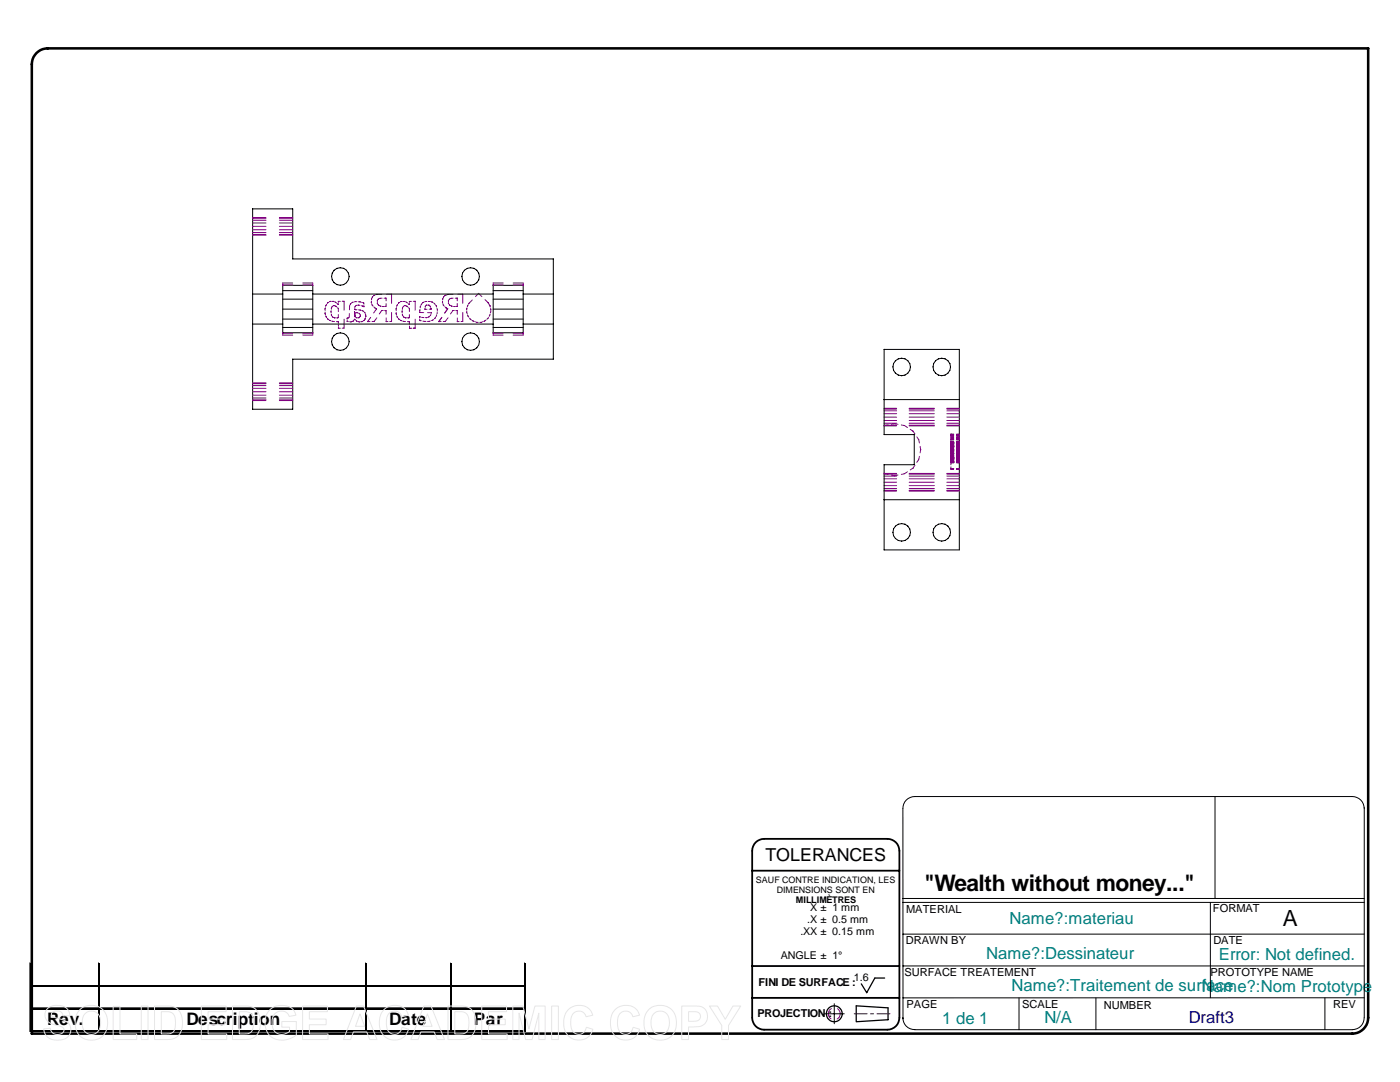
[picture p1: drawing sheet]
<svg xmlns="http://www.w3.org/2000/svg" width="279mm" height="216mm" viewBox="0 0 279 216" stroke-linecap="round" stroke-linejoin="round" font-family="sans-serif">
<path d="M9.5 9.7l263.5-.1v193.5a3.2 3.2 0 0 1-3.1 3.1h-263.6v-193.4a3.2 3.2 0 0 1 3.2-3.1" fill="none" stroke="#000" stroke-width=".51"/>
<g fill="none" stroke="#000" stroke-width=".2">
<path d="M50.4 41.7h8v10M50.4 58.7h6M50.4 41.7v40M56.4 59.7h6M56.4 58h6M56.4 56.9h6v9.5h-6zM58.4 51.7h52M62.4 58.7h36M66.2 55.1l.1 .7 .4 .6M66.7 56.4l.5 .4M67.2 53.6a1.76 1.76 0 0 1 2.5 1.6 1.76 1.76 0 0 1-2.5 1.6M67.2 53.6l-.5 .3-.4 .6-.1 .7"/>
<path d="M92.2 55.1l.1 .7 .4 .6M92.7 53.9a1.75 1.75 0 0 1 2.5 0 1.75 1.75 0 0 1 0 2.5 1.75 1.75 0 0 1-2.5 0M92.7 53.9l-.4 .6-.1 .7M98.4 56.9h6v9.5h-6M98.4 59.7h6M98.4 58h6M98.4 56.9v9.5M104.4 58.7h6M110.4 51.6v20.1h-52M50.4 64.7h6M56.4 65.3h6M56.4 63.7h6"/>
<path d="M56.4 61.7h6M58.4 71.6v10.1h-8M62.4 64.7h36M66.3 68.8l.4 .6 .5 .4M67.2 66.5l.7-.1 .7 .1M67.2 66.5a1.77 1.77 0 0 0-.9 2.3M68.6 66.5l.6 .4 .3 .6M69.5 67.5a1.77 1.77 0 0 1-.4 1.9 1.77 1.77 0 0 1-1.9 .4M92.3 68.8l.4 .6M92.7 66.9l-.4 .6-.1 .7 .1 .6M94.6 66.5l.6 .4 .3 .6M94.6 66.5l-.7-.1-.6 .1-.6 .4"/>
<path d="M95.5 67.5a1.76 1.76 0 0 1-.6 2.1 1.76 1.76 0 0 1-2.2-.2M98.4 65.3h6M98.4 63.7h6M98.4 61.7h6M104.4 64.7h6M176.4 79.7h15.1M178.7 74.4l.6 .4 .7 .2M178.7 72a1.76 1.76 0 0 0 0 2.5M179.9 71.5l.7 .1 .6 .4M180 71.5l-.7 .1-.6 .4M181.2 72a1.74 1.74 0 0 1 0 2.5M181.2 74.5l-.6 .3-.7 .2"/>
<path d="M186.3 73.9l.4 .6 .6 .3M186.3 72.6l-.1 .6 .1 .7M187.3 71.6l.6-.1 .7 .1 .6 .4M187.3 71.6l-.6 .4-.4 .6M189.2 72a1.74 1.74 0 0 1 0 2.5M189.2 74.5l-.6 .3-.6 .2-.7-.2M176.4 99.7h15.1M176.4 92.7v17h15.1v-40h-15.1v17h6.1v6h-6.1M178.7 107.4l.6 .4 .7 .2M178.7 105a1.76 1.76 0 0 0 0 2.5M179.9 104.5l.7 .1M180 104.5l-.7 .1-.6 .4"/>
<path d="M180.6 104.6l.6 .4M181.2 105l.4 .6M181.2 107.5l-.6 .3-.7 .2M181.6 105.5l.1 .7-.1 .7-.4 .6M186.3 106.9l.4 .6M186.3 105.6l-.1 .6 .1 .7M186.7 107.4l.6 .4M187.3 104.6l.6-.1 .7 .1M187.3 104.6l-.6 .4-.4 .6M188.6 104.6l.6 .4M189.2 105l.4 .6M189.2 107.5l-.6 .3-.6 .2-.7-.2"/>
<path d="M189.6 105.5l.1 .7-.1 .7-.4 .6M242.5 158.9v20.4M180.2 179.3h92.1M272.3 161.1l-.1 42a2.35 2.35 0 0 1-2.3 2.4l-87.3-.1a2.31 2.31 0 0 1-2.4-2.3M272.3 161.3a2.38 2.38 0 0 0-2.4-2.4h-87.3a2.35 2.35 0 0 0-2.4 2.4v42M6 192.1v13.8M6.2 196.6h98.7M19.7 192.1v13.8M72.9 192.1v13.8M89.8 192.1v13.8M104.6 192.1v13.8M180.2 186.4h92.1"/>
<path d="M180.2 180.1h92.1M180.2 192.7h92.1M203.4 199.1v6.4M218.7 199.1v6.4M241.6 180.1v19M264.4 199.1v6.4M272.3 199.1h-92.1M6.2 201.1h98.7M6.2 205.6h98.7M164.5 202.3h4M166.5 200.3v4"/>
</g>
<g fill="none" stroke="#000" stroke-width=".25">
<path d="M6.1 192.1v13.8M6.2 196.7h98.7M19.9 192.1v13.8M73 192.1v13.8M90 192.1v13.8M104.8 192.1v13.8M174.6 195.2h2M174.6 195.1l-1.6 3-1.1-1.8M6.2 205.7h98.7M170.9 200.7l6.3 .4v2.4l-6.3 .4z"/>
<circle cx="166.5" cy="202.3" r="1.59"/>
</g>
<path d="M6.2 201.2h98.7" fill="none" stroke="#000" stroke-width=".28"/>
<path d="M150.1 173.7h29.4M179.5 169.8a2.38 2.38 0 0 0-2.4-2.4h-24.6a2.38 2.38 0 0 0-2.4 2.4v33.3a2.38 2.38 0 0 0 2.4 2.4M179.5 169.8v33.3a2.38 2.38 0 0 1-2.4 2.4h-24.6M150.1 192.8h29.4M150.1 199.1h29.4" fill="none" stroke="#000" stroke-width=".36"/>
<path d="M170.5 202.3h2.6M173.7 202.3h.6M175 202.3h2.6" fill="none" stroke="#800000" stroke-width=".2"/>
<g fill="none" stroke="#800080" stroke-width=".2">
<path d="M50.4 43.4h2.7M50.4 43.6h2.7M50.4 43.9h2.7M50.4 44.5h2.7M50.4 45.2h2.7M50.4 45.8h2.7M50.4 46.4h2.7M50.4 46.8h2.7M50.4 46.9h2.7M55.8 43.4h2.6M55.8 43.6h2.6M55.8 43.9h2.6"/>
<path d="M55.8 44.5h2.6M55.8 45.2h2.6M55.8 45.8h2.6M55.8 46.4h2.6M55.8 46.8h2.6M55.8 46.9h2.6M56.4 56.9h2M56.4 56.9h.1M56.4 56.7v.2M58.4 56.5h-2v.1M60.4 56.5h2v.1M60.4 56.9h2"/>
<path d="M62.4 56.7v.2M62.4 56.9h.1M74.2 59.6l-.1 .2M74.2 59.5l-.1 .1M74.3 59.3v.1M74.4 59.2l-.1 .1M74.6 58.9l-.1 .1M74.8 58.9h-.2M75.3 60v.2M75.4 59.9l-.1 .1M75.5 59.7l-.1 .1M75.6 59.6l-.1 .1"/>
<path d="M76.2 58.7l-1.2 .1M76.2 59.5l-.5 .1M76.6 59.5h.4v.5M77.2 58.7h.9M78.1 58.7v1.8M88.4 59.5l-.1 .3M88.6 59.2l-.1 .2M88.8 58.9l-.1 .1M89 58.9h-.2M89.5 60v.2M89.6 59.9l-.1 .1M89.7 59.7l-.1 .1"/>
<path d="M89.8 59.6l-.1 .1M90 59.5l-.1 .1M90.4 58.7l-1.2 .1M90.4 59.5h-.4M90.8 59.5h.4v.5M91.4 58.7h1M92.4 58.7v1.8M94.3 59.9l-.8 .7M95.5 58.5l.7 .7M95.5 58.5l-.6 .7M96.8 59.8l.6 .6M98.4 56.9h2"/>
<path d="M98.4 56.5h2M98.4 56.9h.1M98.4 56.5v.1M98.4 56.7v.2M102.4 56.5h2v.1M104.4 56.7v.2h-2M104.4 56.9h.1M50.4 79.9h2.7M50.4 79.8h2.7M50.4 79.4h2.7M50.4 78.8h2.7M50.4 78.2h2.7"/>
<path d="M50.4 77.5h2.7M50.4 76.9h2.7M50.4 76.6h2.7M50.4 76.4h2.7M55.8 79.9h2.6M55.8 79.8h2.6M55.8 79.4h2.6M55.8 78.8h2.6M55.8 78.2h2.6M55.8 77.5h2.6M55.8 76.9h2.6M55.8 76.6h2.6"/>
<path d="M55.8 76.4h2.6M56.4 66.5h2M56.4 66.4v.2M56.4 66.7v.2h2M60.4 66.5h2M62.4 66.4v.2M62.4 66.7v.2h-2M64.9 62.3l.1 .5M64.9 61.4v.6M65 63l.1 .2M65.1 63.2l.1 .2M65.2 60.7l-.2 .4"/>
<path d="M65.3 63.5l.3 .3M65.6 60.3l-.3 .3M65.7 63.8l.1 .1M65.8 63.9l.2 .1M66.1 62.2v.2M66.1 62v.2M66.1 60.1l-.4 .1M66.1 62.9l.1 .1M66.1 62.7v.2M66.1 61.5v.2M66.2 64.1l.6 .1M66.2 61.4l-.1 .1"/>
<path d="M66.3 60.1l.4 .1M66.3 63.2l.2 .1M66.4 61.1l-.1 .1M66.5 61h.3M66.7 63.4h.3M66.8 60.2l.2 .1M66.9 61l.1 .1M67 60.3l.2 .2M67 61.1l.2 .2M67.1 64.2h.4v.2M67.4 61.4l.1 .2M67.4 63.4h-.2"/>
<path d="M67.5 60.6v.2l-.2-.2M67.5 61.5v.7M67.5 62.8v.6M67.5 64.6v.5M67.5 65.3v.2M67.9 60.1h-.4v.2M67.9 65.5h-.4M68.3 60.1h.4M68.7 60.1v1.8M68.7 63.7v1.8h-.4M69.3 63.5h.1M69.3 64.1l.2 .1"/>
<path d="M69.3 63.5v.2M69.3 63.9v.2M69.6 63.4l-.2 .1M69.7 62.6l-.1 .8M69.8 61l-.1 .8M69.9 60.7v.1M70.1 60.6l-.2 .1M70.2 64.2h-.4M70.5 64.1h-.2M70.5 60.3l-.3 .1M70.5 64v.1M70.8 62.4l-.1-.2 .1 .3"/>
<path d="M70.8 62.5v.4M70.8 61.7v.1M70.8 63.7l.1 .1M70.8 62.9v.3M70.8 63.7l-.2 .2M70.8 62.4v.3M70.8 63v.2M70.8 61.6v.1M70.8 63.2l.2 .1M70.9 60.2h.3M70.9 61.1l-.1 .3M70.9 60.2h-.2"/>
<path d="M71 61.8h.2M71 62.4h-.2M71.1 63.9l.1 .2M71.1 63.3l.2 .1M71.2 64.1h.2M71.2 62.4l.2 .1M71.2 62.4h-.1M71.3 60.9l-.3 .1M71.5 64.2h.4M71.5 60.2l.6 .1M71.6 60.9h.2M71.6 61.8l.3 .1"/>
<path d="M71.6 62.5h.1M71.6 60.9h-.2M71.7 62.5l.1 .2M71.7 63.3l-.2 .1M71.8 62.8l.1 .1M71.9 61.8l.2 .1M71.9 63.2h-.1M71.9 63.1v.1M72.1 61l.4 .1M72.2 62h.2M72.3 64.2h-.2M72.3 60.4l.3 .1"/>
<path d="M72.4 64.1l-.1 .1M72.4 62l.2 .1M72.6 60.4v.3M72.6 61v.2h-.1M72.7 62.3l.2 .2M72.7 63.8l-.2 .2M72.9 63.6l-.1 .1M72.9 63.5v.1M72.9 62.7l.1 .3M73 63.2l-.1 .1M73 63.1v.1M73 63.2h.1"/>
<path d="M74 63.3l-.6 .9h.4M74.1 60.1l.1 .4M74.2 60.7l.1 .2M74.3 60.9l.2 .2M74.6 61.3l.2 .1M74.8 61.4l.1 .1M75 61.6h.2l-.7 .9M75.2 63.4l-.5 .7-.4 .1M75.3 60.4l.1 .3M75.5 60.8v.1M75.5 60.9l.2 .1M75.8 61l.3 .1"/>
<path d="M76.3 61.2h.4M76.5 62h-.3l-.5 .7M76.8 62h.2v.7M77 60.6v.5l-.1 .1M77.1 63.4v.8M77.4 64.2h-.4M78.1 62.3v1.8l-.3 .1M79 62.6l.1 .2M79.1 61.6v.4M79.1 62.3v.3M79.1 61.4l-.1 .2M79.2 63l.1 .2"/>
<path d="M79.2 63.2l.2 .2M79.4 60.7l-.2 .5M79.5 63.5l.1 .2M79.6 63.7l.1 .1M79.6 60.4l-.1 .2M79.8 60.3l-.2 .1M79.9 63.9l.3 .1M80.1 60.2h.2M80.1 60.2h-.2M80.2 62.2l.1 .2M80.3 62l-.1 .2M80.3 62.7v.2"/>
<path d="M80.3 62.9l.1 .1M80.4 64.1h.2M80.4 61.4l-.1 .3M80.5 60.2h.2M80.5 63.2l.1 .1M80.5 64.1l.4 .1M80.6 63.3l.1 .1M80.6 61.1l-.2 .1M80.7 60.1l.2 .1M80.7 61h.3M80.8 63.4h.2M80.9 63.4h.3"/>
<path d="M81 60.3h.2M81.1 61l.1 .1M81.1 60.3l.2 .2M81.2 61.1l.2 .2M81.3 63.4h.3M81.3 64.2h.4M81.5 61.4l.2 .2M81.7 60.6v.2l-.2-.2M81.7 62.8l-.1 .6M81.7 60.2v.1M81.7 61.5v.7M81.7 64.2v.4"/>
<path d="M81.7 65.1v.4h.4M82.1 60.1l-.4 .1M82.8 63.7v1.8h-.3M82.8 60.1v1.8M82.8 60.1h-.3M83.8 63.7v.3h.3M83.8 62.2v.2h.8M83.8 61.7v.4M83.9 63.2h-.2l.1 .2M84 61l-.1 .4M84.1 60.7l-.1 .2M84.2 63.3l.4 .1"/>
<path d="M84.2 60.6l-.1 .1M84.4 64.1h.3M84.6 60.3l-.3 .2M84.7 64.1h.3M84.8 61.7h.4M84.8 61.5v.2M84.9 61.1v.2M85.2 60.2h-.4M85.3 60.9l-.3 .1M85.3 63.3l-.4 .1M85.3 62.4h.8l-.1 .1M85.4 60.9h.2"/>
<path d="M85.5 60.2h.4M85.6 60.9l.1 .1M85.6 63.2l-.2 .1M85.7 63.1l-.1 .1M85.8 61l.1 .3M85.9 64.1h-.6M86 61.4v.2M86 62.8l-.2 .2M86 61.6v.1h-.4M86.1 60.2l.1 .1M86.2 60.2l.2 .2M86.4 63.9l-.3 .1"/>
<path d="M86.5 63.8l-.2 .1M86.6 60.5l.1 .1M86.7 60.6l.1 .1M86.9 63.3l-.2 .3M87 60.9l.1 .1M87.1 61v.3M87.1 62.8l-.1 .4M87.2 61.5l.1 .5M87.3 62.2l-.1 .4M88.2 63.3l-.6 .9h.4M88.3 60.1l.1 .4M88.4 60.7l.1 .2"/>
<path d="M88.5 60.9l.2 .2M88.8 61.3l.2 .1M88.9 64.1l-.4 .1M89 61.4l.1 .1M89.1 61.5h.1M89.2 61.5l.1 .1M89.3 61.6h.1M89.3 61.6l-.5 .9M89.4 63.4l-.5 .7M89.5 60.5l.1 .2M89.5 60.4v.1M89.7 60.8v.1"/>
<path d="M89.7 60.9l.2 .1M90 61l.3 .1M90.5 61.2h.2M90.7 62h-.3l-.5 .7M90.9 61.2h-.2M91 62h.2v.7M91.2 60.6v.5l-.1 .1M91.3 63.4l-.1 .8h.4M92.4 62.3v1.8l-.4 .1M93.1 62.3l.1 .3M93.2 62.1v.3M93.2 61.4v.5"/>
<path d="M93.3 62.8l.3 .5M93.3 61v.2M93.4 60.8l-.1 .2M93.7 63.5l.2 .2M93.9 63.7l.2 .1M94.2 63.9l.2 .2M94.4 64.1l.3 .1M94.9 64.2l.2 .1M95.1 64.3h.3M95.8 64.3h.3M96.3 64.2l-.2 .1M97 63.9l-.5 .2"/>
<path d="M97.4 63.6l-.2 .1M97.4 60.4l.1 .2M97.5 63.4l-.2 .2M97.6 60.8l.2 .5M97.8 62.7l-.2 .4M97.9 61.5l.1 .4M97.9 62.1v.3M98.4 66.5h2M98.4 66.9h2M98.4 66.4v.2M98.4 66.7v.2M102.4 66.5h2"/>
<path d="M104.4 66.4v.2M104.4 66.7v.2h-2M176.4 83.9h2.5M176.4 84.5h2.5M176.4 84.8h2.5M176.4 85h2.5M176.4 81.5h2.5M176.4 81.6h2.5M176.4 82h2.5M176.4 82.5h2.5M176.4 83.2h2.5M176.4 94.6h2.5"/>
<path d="M176.4 95h2.5M176.4 95.5h2.5M176.4 96.2h2.5M176.4 96.9h2.5M176.4 97.5h2.5M176.4 97.8h2.5M176.4 98h2.5M176.5 85h-.1M176.5 94.5l.7 .2M176.6 84.9h.1M176.6 94.5h.1M177.2 84.8l-.7 .1"/>
<path d="M177.9 84.6l.6-.1 .7 .2M178.9 94.5h-2.4M179.2 94.8l-.7 .1-.6-.1M179.9 84.8l.6 .1 .6 .4M181.1 94.1l-.6 .4-.6 .2M181.4 83.9h5.1M181.4 84.5h5.1M181.4 84.8h5.1M181.4 85h5.1M181.4 81.5h5.1M181.4 81.6h5.1M181.4 82h5.1"/>
<path d="M181.4 82.5h5.1M181.4 83.2h5.1M181.4 94.5h5.1M181.4 94.6h5.1M181.4 95h5.1M181.4 95.5h5.1M181.4 96.2h5.1M181.4 96.9h5.1M181.4 97.5h5.1M181.4 97.8h5.1M181.4 98h5.1M181.7 85.7l.5 .3"/>
<path d="M182.2 86l.4 .6M182.6 92.8l-.4 .6-.5 .4M183 87.2l.3 .5 .2 .7M183.5 91.1l-.2 .6-.3 .6M183.6 89.1l.1 .6-.1 .7M189 83.9h2.5M189 84.5h2.5M189 84.8h2.5M189 85h2.5M189 81.5h2.5M189 81.6h2.5M189 82h2.5"/>
<path d="M189 82.5h2.5M189 83.2h2.5M189 94.5h2.5M189 94.6h2.5M189 95h2.5M189 95.5h2.5M189 96.2h2.5M189 96.9h2.5M189 97.5h2.5M189 97.8h2.5M189 98h2.5M189.8 89.8h.6"/>
<path d="M189.8 89h.6M189.8 89.1h.6M189.8 89.3h.6M189.8 88.4h.6M189.8 89.2h.6M189.8 91.3l.6 .1M189.8 92.2h.6M189.8 92.1h.6M189.8 91.7l.6 .1M189.8 90.4h.6M189.8 90.4l.6 .1M189.8 90.5h.6"/>
<path d="M189.8 88.5h.5M189.8 86.6h.5M189.8 89h.5M189.8 89.9h.5M189.8 90.3h.5M189.8 91.6h.5M189.8 92.1h.5M189.8 92.4h.5M189.8 91.8h.5M189.8 91.1h.5M189.8 89.7h.5M189.8 88.6h.5"/>
<path d="M189.8 92.2h.5M189.8 91.3h.5M189.8 90.7h.5M189.8 88.9h.5M189.8 88.4h.5M189.8 88.8h.5M189.8 88.2h.5M189.8 93.5h.5M189.8 91.9h.5M189.8 91.4h.5M189.8 91h.5M189.8 93.6h.5"/>
<path d="M189.8 90h.5M189.8 89.5h.5M189.8 87.7h.5M189.8 87.3h.5M189.8 87h.5M189.8 86.8h.5M189.8 89.6h.5M189.8 89.2h.5M189.8 87.8h.5M189.8 87.5h.5M189.8 88.1h.5M189.8 86.6v.6"/>
<path d="M189.8 87.9v.9M189.8 88.9v.5M189.8 89.6v.4M189.8 90.7v1.1M189.8 93.2v.4M189.8 88.9h.6M189.8 88.5h.6M189.8 88.2h.6M189.8 88.7h.6M189.8 91.5h.6M189.8 92.3h.6M189.8 91.8h.6"/>
<path d="M189.8 91.7h.6M189.8 90.1h.6M189.8 90.9h.6M189.8 91.2h.6M189.8 90v.6h.6M189.8 91.9v.9M190.4 89.9h-.6M190.4 88.3h-.6M190.4 91.5h-.6M190.4 92h-.6M190.4 91.2h-.6M190.4 90.9l-.6 .1"/>
<path d="M190.9 89.8h.6M190.9 89h.6M190.9 89.1h.6M190.9 89.3h.6M190.9 88.3h.6M190.9 88.4h.6M190.9 89.2h.6M190.9 91.3h.6M190.9 91.5h.6M190.9 92.2h.6M190.9 92.1h.6M190.9 91.7h.6"/>
<path d="M190.9 92h.6M190.9 91.2h.6M190.9 91h.6M190.9 90.4h.6M190.9 90.5h.6M190.9 88.5h.6M190.9 86.6h.6M190.9 89.9h.6M190.9 90.3h.6M190.9 91.6h.6M190.9 92.4h.6M190.9 91.8h.6"/>
<path d="M190.9 91.1h.6M190.9 89.7h.6M190.9 88.6h.6M190.9 90.7h.6M190.9 88.9h.6M190.9 88.8h.6M190.9 88.2h.6M190.9 93.5h.6M190.9 91.9h.6M190.9 91.4h.6M190.9 93.6h.6M190.9 90h.6"/>
<path d="M190.9 89.5h.6M190.9 87.7h.6M190.9 87.3h.6M190.9 87h.6M190.9 86.8h.6M190.9 89.6h.6M190.9 87.8h.6M190.9 87.5h.6M190.9 88.1h.6M190.9 88.7h.6M190.9 92.3h.6M190.9 90.1h.6"/>
<path d="M190.9 90.6h.6M190.9 90.9h.6M165.9 201.3a1.18 1.18 0 0 0 0 2M167.1 201.3a1.2 1.2 0 0 1 0 2"/>
</g>
<g fill="none" stroke="#e6e6e6" stroke-width=".2">
<path d="M9.4 201.3a3.1 3.1 0 0 1 4.1 .2l.4 1.2h-1.3a1.3 1.3 0 0 0-2.2-.6 .8 .8 0 0 0 .8 1l.3 .1a2.85 2.85 0 0 1 2.6 1.7 2.19 2.19 0 0 1-2.6 2.7 2.42 2.42 0 0 1-2.8-2.3l1.3-.1a1.43 1.43 0 0 0 1.3 1.2 1.43 1.43 0 0 0 1.5-.9 1.25 1.25 0 0 0-1.3-.9 2.44 2.44 0 0 1-2.5-2.1l.1-.7zM15.9 201.5a3.3 3.3 0 0 1 4.1-.5 3.3 3.3 0 0 1 1.4 3.9 3.3 3.3 0 0 1-3.8 2.6 3.3 3.3 0 0 1-2.6-3.9l.3-1.2zM16.9 202.3a1.87 1.87 0 0 1 2.3-.3 1.87 1.87 0 0 1 .9 2 1.9 1.9 0 0 1-.8 2 1.9 1.9 0 0 1-2.1 .1 2.95 2.95 0 0 1-.3-3.8zM22.6 200.8h1.3v5.5h3.4v1.1h-4.7zM28.2 200.7h1.3v6.7h-1.3zM30.8 200.7h2.9a2.72 2.72 0 0 1 2.7 3 3.2 3.2 0 0 1-1.9 3.6l-1.1 .1h-2.6zM32.2 201.9h1.3a1.75 1.75 0 0 1 1.5 2.2 1.77 1.77 0 0 1-1.2 2.2h-1.6zM40.2 200.7h4.9v1.2h-3.6v1.4h3.4v1.2h-3.4v1.8h3.8v1.1h-5.1zM46.4 200.7h2.8a2.72 2.72 0 0 1 2.8 3 3.2 3.2 0 0 1-1.9 3.6l-1.2 .1h-2.5zM47.8 201.9h1.2a1.75 1.75 0 0 1 1.6 2.2 1.77 1.77 0 0 1-1.2 2.2h-1.6zM53.9 201.5a3.6 3.6 0 0 1 4.6-.1l.6 1.2-1.4 .2a1.82 1.82 0 0 0-2.2-.9 1.82 1.82 0 0 0-1.2 2.1 2.06 2.06 0 0 0 1.1 2.2 2.06 2.06 0 0 0 2.4-.4v-.8h-1.6v-1.2h2.9v2.7a4.1 4.1 0 0 1-5.3 .1 4 4 0 0 1 .1-5.1zM60.4 200.7h4.9v1.2h-3.6v1.4h3.4v1.2h-3.4v1.8h3.8v1.1h-5.1z"/>
<path d="M71.1 200.7h1.5l2.6 6.7h-1.4l-.6-1.5h-2.7l-.5 1.5h-1.5zM71.8 202.3l1 2.5h-1.8zM76.6 201.5a2.95 2.95 0 0 1 4.9 1.1l-1.3 .3a1.56 1.56 0 0 0-1.8-1.1 1.56 1.56 0 0 0-1.3 1.7 2.57 2.57 0 0 0 1 2.7 1.53 1.53 0 0 0 2.1-1.2l1.3 .4a2.97 2.97 0 0 1-3.3 2.1 2.97 2.97 0 0 1-2.5-3 4 4 0 0 1 .9-3zM84.6 200.7h1.4l2.7 6.7h-1.5l-.5-1.5h-2.7l-.6 1.5h-1.4zM85.3 202.3l.9 2.5h-1.8zM89.4 200.7h2.5a2.72 2.72 0 0 1 3.1 3 3.2 3.2 0 0 1-1.9 3.6l-1.2 .1h-2.5zM90.8 201.9h1.2a1.75 1.75 0 0 1 1.6 2.2 1.77 1.77 0 0 1-1.2 2.2h-1.6zM96.1 200.7h5v1.2h-3.6v1.4h3.3v1.2h-3.3v1.8h3.7v1.1h-5.1zM102.3 200.7h2.1l1.2 4.6 1.2-4.6h2v6.7h-1.3v-5.2l-1.3 5.2h-1.3l-1.3-5.2v5.2h-1.3zM110.1 200.7h1.3v6.7h-1.3zM113.3 201.5a2.95 2.95 0 0 1 5 1.1l-1.3 .3a1.56 1.56 0 0 0-1.8-1.1 1.56 1.56 0 0 0-1.3 1.7 2.57 2.57 0 0 0 1 2.7 1.53 1.53 0 0 0 2.1-1.2l1.3 .4a2.97 2.97 0 0 1-3.3 2.1 2.97 2.97 0 0 1-2.5-3 4 4 0 0 1 .8-3zM122.7 201.5a2.95 2.95 0 0 1 4.9 1.1l-1.3 .3a1.56 1.56 0 0 0-1.8-1.1 1.56 1.56 0 0 0-1.2 1.7 2.57 2.57 0 0 0 .9 2.7 1.53 1.53 0 0 0 2.2-1.2l1.3 .4a2.97 2.97 0 0 1-3.3 2.1 2.97 2.97 0 0 1-2.6-3 4 4 0 0 1 .9-3z"/>
<path d="M129.4 201.5a3.3 3.3 0 0 1 4.1-.5 3.3 3.3 0 0 1 1.4 3.9 3.3 3.3 0 0 1-3.8 2.6 3.3 3.3 0 0 1-2.6-3.9l.3-1.2zM130.4 202.3a1.87 1.87 0 0 1 2.3-.3 1.87 1.87 0 0 1 .9 2 1.9 1.9 0 0 1-.8 2 1.9 1.9 0 0 1-2.1 .1 2.95 2.95 0 0 1-.3-3.8zM136.1 200.7h2.9a2.09 2.09 0 0 1 2.2 2.3 2.09 2.09 0 0 1-2.5 1.9h-1.3v2.5h-1.3zM137.4 201.9h1.3a.98 .98 0 0 1 1.1 1 .98 .98 0 0 1-1.3 .9h-1.1zM141.6 200.7h1.6l1.5 2.7 1.6-2.7h1.5l-2.4 3.9v2.8h-1.4v-2.8z"/>
</g>
<g font-size="4.5">
<text x="184.4" y="177.8">&quot;Wealth without money...&quot;</text>
<text x="256" y="184.8">A</text>
</g>
<text font-size="3.6" x="152.7" y="171.8">TOLERANCES</text>
<g font-size="3.4">
<text x="9.4" y="204.6">Rev.</text>
<text x="37.2" y="204.6">Description</text>
<text x="77.7" y="204.6">Date</text>
<text x="94.6" y="204.6">Par</text>
</g>
<g font-size="3.3" fill="#008080">
<text x="201.5" y="184.4">Name?:materiau</text>
<text x="196.8" y="191.3">Name?:Dessinateur</text>
<text x="243.2" y="191.5">Error: Not defined.</text>
<text x="201.9" y="197.7">Name?:Traitement de surface</text>
<text x="239.9" y="198">Name?:Nom Prototype</text>
<text x="188" y="204.3">1 de 1</text>
<text x="208.4" y="204.2">N/A</text>
</g>
<text font-size="3.3" fill="#000080" x="237.2" y="204.2">Draft3</text>
<g font-size="2.2">
<text x="180.8" y="182.1">MATERIAL</text>
<text x="242.1" y="182.1">FORMAT</text>
<text x="180.8" y="188.4">DRAWN BY</text>
<text x="242.1" y="188.4">DATE</text>
<text x="151.4" y="196.7">FINI DE SURFACE :</text>
<text x="180.5" y="194.7">SURFACE TREATEMENT</text>
<text x="241.6" y="194.8">PROTOTYPE NAME</text>
<text x="151.2" y="203">PROJECTION :</text>
<text x="180.9" y="201.1">PAGE</text>
<text x="204" y="201.1">SCALE</text>
<text x="220.3" y="201.3">NUMBER</text>
<text x="266" y="201.1">REV</text>
</g>
<g font-size="2.1">
<text x="161.1" y="184.2">.X ± 0.5 mm</text>
<text x="161.7" y="181.8">X ± 1 mm</text>
<text x="155.8" y="191.3">ANGLE ± 1°</text>
<text x="159.7" y="186.6">.XX ± 0.15 mm</text>
<text x="170.4" y="195.7">1.6</text>
</g>
<g font-size="1.8">
<text x="150.9" y="176.1">SAUF CONTRE INDICATION, LES</text>
<text x="155" y="178.1">DIMENSIONS SONT EN</text>
<text x="158.9" y="180.1">MILLIMÈTRES</text>
</g>
</svg>
